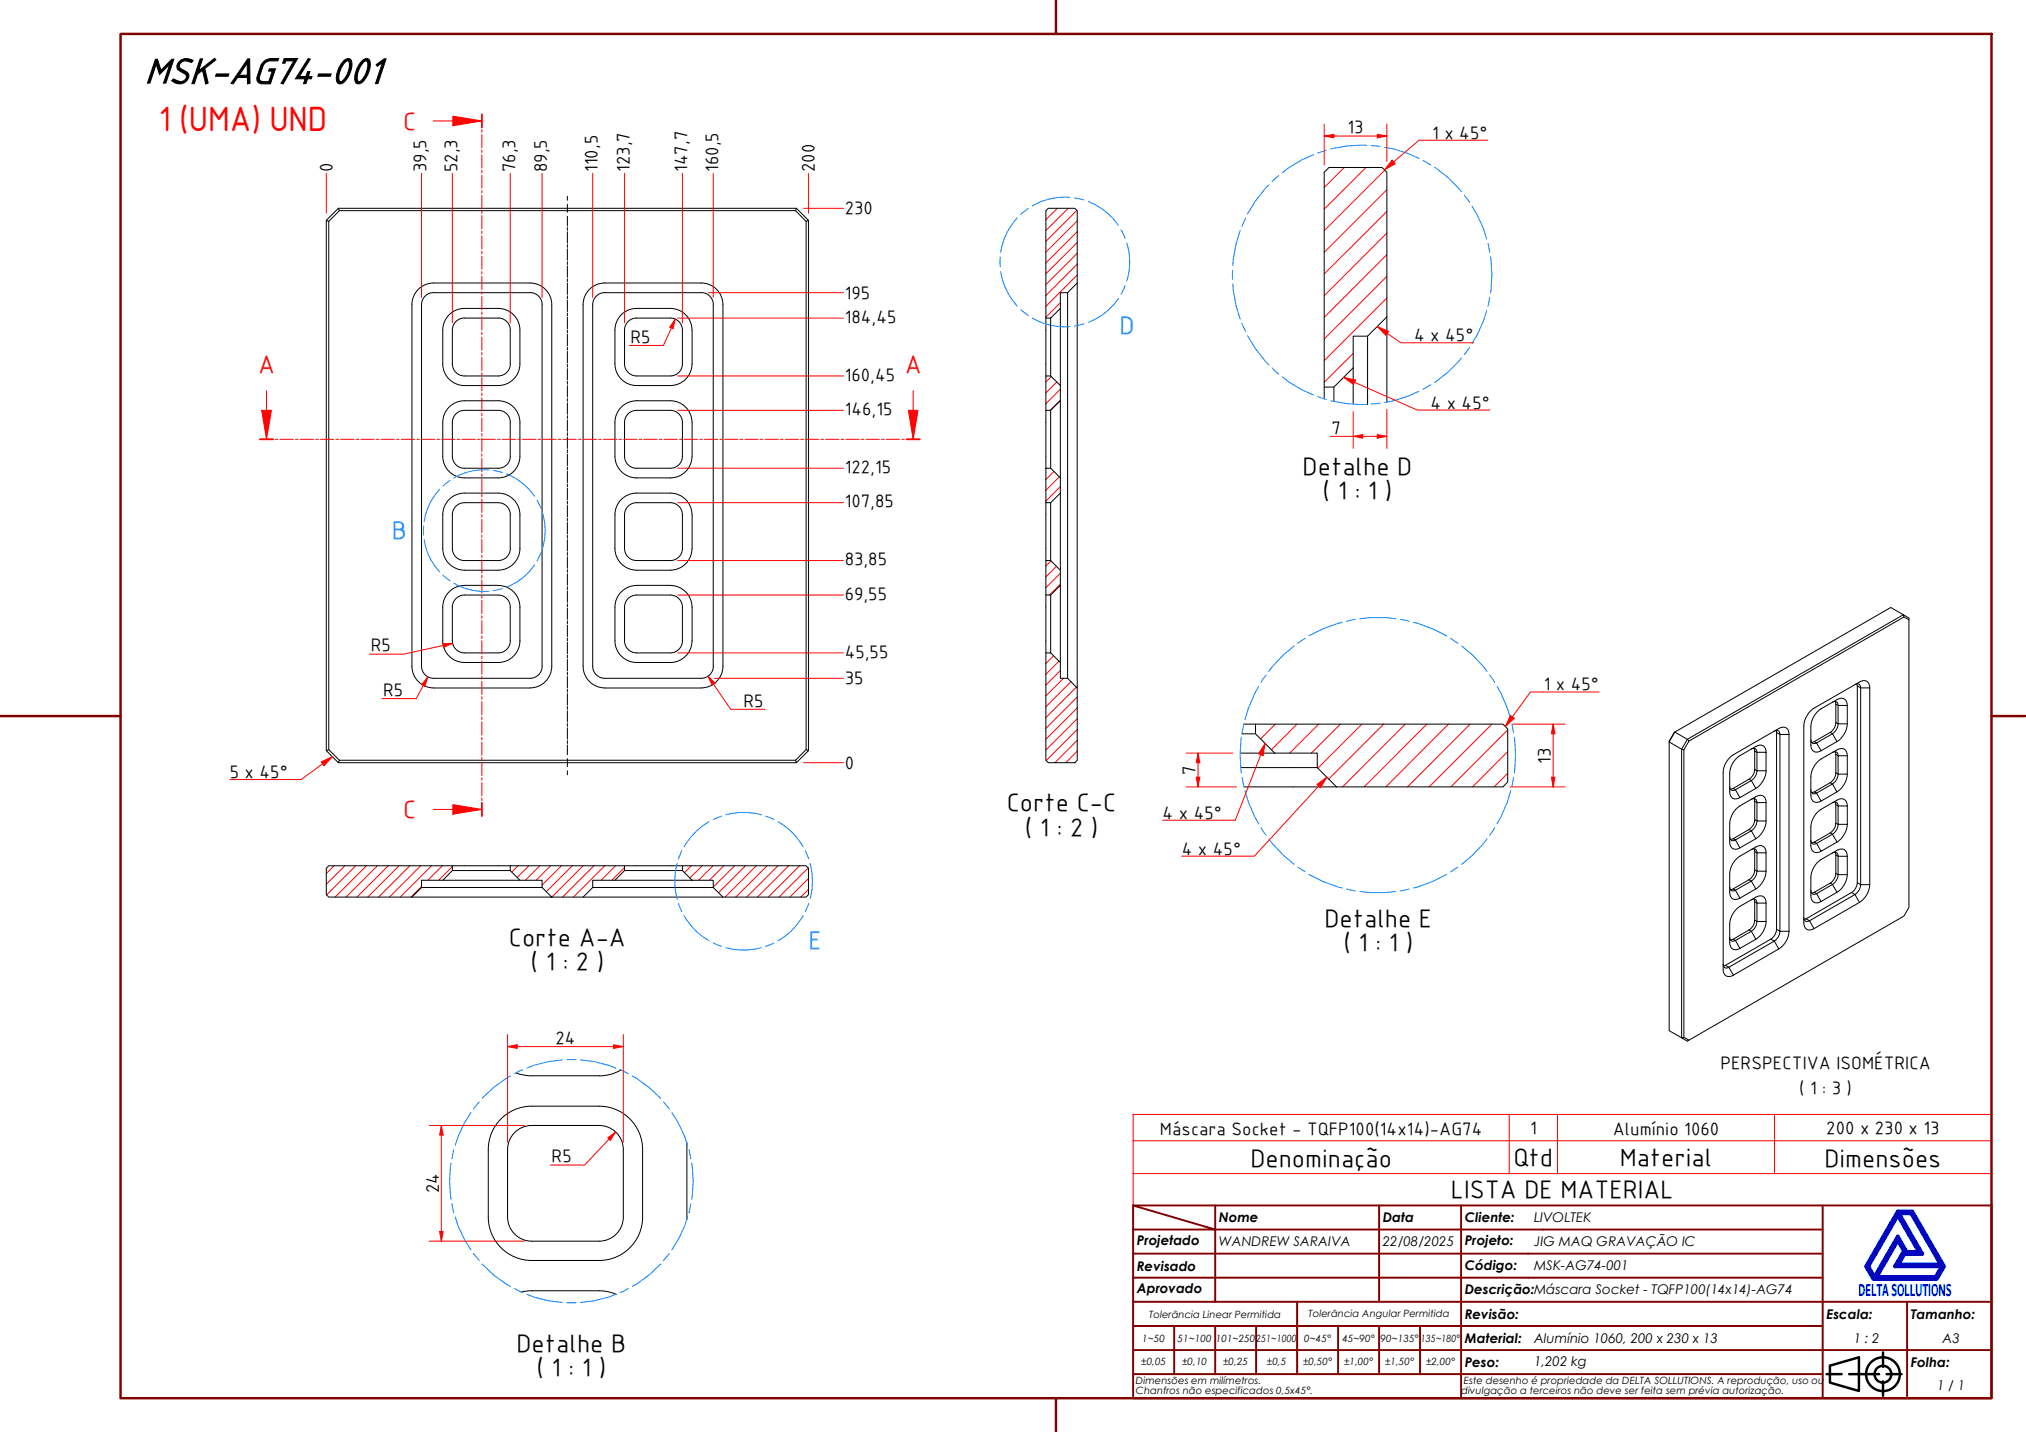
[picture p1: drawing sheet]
<svg xmlns="http://www.w3.org/2000/svg" width="420mm" height="297mm" viewBox="0 0 420 297" stroke-linecap="round" stroke-linejoin="round" font-family="sans-serif">
<!-- layer: Hatch (ABNT) -->
<g fill="none" stroke="#f00" stroke-width=".21">
<path d="M278.8 34.7l-4.2 4.2M283.3 34.7l-8.7 8.7M287.2 35.3l-12.6 12.6M287.6 39.4l-13 13M219.3 43.2l-2.4 2.4M221.5 43.2l-4.6 4.6M223.3 43.6l-6.4 6.5M223.4 57.1l-6.5 6.4M223.4 54.8l-6.5 6.5M223.4 52.5l-6.5 6.5M223.4 50.3l-6.5 6.5M223.4 48.1l-6.5 6.5"/>
<path d="M223.4 45.8l-6.5 6.5M287.6 57.3l-13 13M287.6 52.8l-13 13M287.6 48.3l-13 13M287.6 43.8l-13 13M218 78.1l-1.1 1.2M219.2 79.2l-2.3 2.3M219.9 62.8l-3 3M280.6 73.3l-6 6M287.6 61.8l-13 13M217 97.1l-.1 .1M218.6 97.8l-1.7 1.7"/>
<path d="M219.7 98.9l-2.8 2.8M219.9 83l-2.1 2.1M219.9 80.7l-3 3M218 116.4l-1.1 1M219.1 117.5l-2.2 2.2M219.9 101l-3 3M219.9 118.9l-3 3M218.5 136l-1.6 1.6M219.6 137.1l-2.7 2.8M219.9 121.2l-2.3 2.2M219.9 139.1l-3 3M220.6 140.7l-3.7 3.7"/>
<path d="M222.1 141.4l-5.2 5.2M223.2 142.5l-6.3 6.4M223.4 155.8l-2.4 2.4M223.4 153.6l-4.6 4.6M223.4 151.3l-6.4 6.5M223.4 149.1l-6.5 6.5M223.4 146.8l-6.5 6.5M223.4 144.6l-6.5 6.5M264.5 150.2l-3.1 3.1M269 150.2l-5.3 5.3M273.5 150.2l-6 6M278 150.2l-6.1 6"/>
<path d="M282.4 150.2l-9.1 9.1M286.9 150.2l-11.4 11.4M291.4 150.2l-13 13M295.9 150.2l-13 13M300.4 150.2l-13 13M304.9 150.2l-13 13M309.4 150.2l-13 13M312.7 155.9l-7.3 7.3M312.7 151.4l-11.8 11.8M69.3 179.6l-1.6 1.6M71.5 179.6l-3.8 3.8M73.8 179.6l-6.1 6"/>
<path d="M76 179.6l-6.5 6.5M78.3 179.6l-6.5 6.5M80.5 179.6l-6.5 6.5M82.8 179.6l-6.5 6.5M85 179.6l-6.5 6.5M87.2 179.6l-6.4 6.5M89.5 179.6l-6.5 6.5M91.7 179.6l-3 3M93.8 179.8l-2.8 2.8M107.4 179.6l-1.3 1.3M109.7 179.6l-2.4 2.4M112 179.6l-3.1 3"/>
<path d="M114.2 179.6l-3 3M116.4 179.6l-4 4M118.7 179.6l-5.4 5.4M120.9 179.6l-6.5 6.5M123.2 179.6l-6.5 6.5M125.4 179.6l-6.5 6.5M127.7 179.6l-3 3M129.5 180l-2.6 2.6M143.4 179.6l-1.5 1.4M145.6 179.6l-2.5 2.5M147.9 179.6l-3 3M150.1 179.6l-3 3"/>
<path d="M152.4 179.6l-4.5 4.4M154.6 179.6l-5.6 5.6M156.8 179.6l-6.5 6.5M159.1 179.6l-6.5 6.5M161.3 179.6l-6.5 6.5M163.6 179.6l-6.5 6.5M165.8 179.6l-6.5 6.5M312.7 160.4l-2.8 2.8M87.4 183.9l-2.2 2.2M167.6 180l-6 6.1M167.7 184.5l-1.6 1.6M167.7 182.2l-3.9 3.9"/>
</g>
<!-- layer: Visible (ABNT) -->
<g fill="none" stroke="#000" stroke-width=".21">
<path d="M67.7 45.7l.5 .2v109.6M70.2 43.2l.2 .5-2.2 2.2M89.9 58.7h20a4.5 4.5 0 0 1 4.5 4.5v75M89.9 58.7a4.5 4.5 0 0 0-4.5 4.5v75M165 43.7l2.2 2.2M165.2 43.2l-.2 .5h-94.6M167.2 45.9l.5-.2v110l-.5-.2zM167.7 45.7l-2.5-2.5h-95l-2.5 2.5v110M216.9 43.7l.5-.5h5.5l.5 .5v15l-2 2h-1.5v3.3l-2 2h-1zM223.4 58.7v84M89.9 60.7h20a2.51 2.51 0 0 1 2.5 2.5M89.9 60.7a2.51 2.51 0 0 0-2.5 2.5v75"/>
<path d="M92.9 65.6a4.5 4.5 0 0 1 3.4-1.6h7a4.5 4.5 0 0 1 4.5 4.5v7a4.5 4.5 0 0 1-4.5 4.5h-7a4.5 4.5 0 0 1-4.5-4.5v-7a4.5 4.5 0 0 1 1.1-2.9zM96.3 66a2.51 2.51 0 0 0-2.5 2.5v7a2.51 2.51 0 0 0 2.5 2.5h7a2.48 2.48 0 0 0 2.5-2.5v-7a2.51 2.51 0 0 0-2.5-2.5M96.3 66h7M112.4 63.2v75M132 64h7a4.5 4.5 0 0 1 4.5 4.5v7a4.5 4.5 0 0 1-4.5 4.5h-7M132 66h7M132 64a4.5 4.5 0 0 0-4.5 4.5v7a4.5 4.5 0 0 0 4.5 4.5M132 66a2.51 2.51 0 0 0-2.5 2.5v7a2.51 2.51 0 0 0 2.5 2.5M139 66a2.51 2.51 0 0 1 2.5 2.5v7a2.51 2.51 0 0 1-2.5 2.5h-7M216.9 78h1l2 2v3.1l-2 2h-1zM216.9 66v12M217.9 66v12"/>
<path d="M219.9 64v16M221.4 60.7v80M280.6 76.3v7.6M283.6 69.7v14.2M287.6 65.7v17.7M93.4 84.2a4.5 4.5 0 0 1 2.9-1.1h7a4.5 4.5 0 0 1 4.5 4.5v7a4.5 4.5 0 0 1-4.5 4.5h-7a4.5 4.5 0 0 1-4.5-4.5v-7a4.5 4.5 0 0 1 1.6-3.4zM96.3 97.1a2.51 2.51 0 0 1-2.5-2.5v-7a2.51 2.51 0 0 1 2.5-2.5h7a2.51 2.51 0 0 1 2.5 2.5v7a2.47 2.47 0 0 1-2.5 2.5M96.3 97.1h7M132 83.1h7a4.5 4.5 0 0 1 4.5 4.5v7a4.5 4.5 0 0 1-4.5 4.5h-7M132 85.1h7a2.51 2.51 0 0 1 2.5 2.5v7a2.51 2.51 0 0 1-2.5 2.5M132 97.1h7M132 83.1a4.5 4.5 0 0 0-4.5 4.5v7a4.5 4.5 0 0 0 4.5 4.5"/>
<path d="M132 85.1a2.51 2.51 0 0 0-2.5 2.5v7a2.51 2.51 0 0 0 2.5 2.5M216.9 97.1h1l2 2v3.2l-2 2h-1zM216.9 85.1v12M217.9 85.1v12M219.9 83.1v16M274.6 80.3h2l4-4v-6.6h3l4-4v-30l-1-1h-11l-1 1v47M276.6 80.3v3M91.8 113.8a4.5 4.5 0 0 0 4.5 4.5M91.8 106.8a4.5 4.5 0 0 1 4.5-4.5h7a4.5 4.5 0 0 1 4.5 4.5M91.8 106.8v7M93.8 106.8v7M93.8 106.8a2.51 2.51 0 0 1 2.5-2.5h7a2.51 2.51 0 0 1 2.5 2.5"/>
<path d="M93.8 113.8a2.51 2.51 0 0 0 2.5 2.5h7a2.51 2.51 0 0 0 2.5-2.5M96.3 118.3h7M105.8 106.8v7M107.8 113.8a4.5 4.5 0 0 1-4.5 4.5M107.8 106.8v7M127.5 113.8a4.5 4.5 0 0 0 4.5 4.5M127.5 106.8v7M129.5 113.8a2.51 2.51 0 0 0 2.5 2.5M129.5 106.8v7M132 102.3h7a4.5 4.5 0 0 1 4.5 4.5M132 104.3h7a2.51 2.51 0 0 1 2.5 2.5M132 118.3h7"/>
<path d="M132 102.3a4.5 4.5 0 0 0-4.5 4.5M132 104.3a2.51 2.51 0 0 0-2.5 2.5M141.5 113.8a2.51 2.51 0 0 1-2.5 2.5h-7M141.5 106.8v7M143.5 113.8a4.5 4.5 0 0 1-4.5 4.5M143.5 106.8v7M216.9 116.3h1l2 2v3.1l-2 2h-1zM216.9 104.3v12M217.9 104.3v12M219.9 102.3v16M85.4 138.2a4.5 4.5 0 0 0 4.5 4.5M87.4 138.2a2.51 2.51 0 0 0 2.5 2.5"/>
<path d="M92.9 123a4.6 4.6 0 0 1 3.4-1.6h7a4.5 4.5 0 0 1 4.5 4.5v7a4.5 4.5 0 0 1-4.5 4.5h-7a4.5 4.5 0 0 1-4.5-4.5v-7a4.5 4.5 0 0 1 1.1-2.9zM94.8 124l.9-.5 .6-.1h7a2.51 2.51 0 0 1 2.5 2.5v7a2.51 2.51 0 0 1-2.5 2.5h-7a2.51 2.51 0 0 1-2.5-2.5v-7a2.5 2.5 0 0 1 1-1.9zM112.4 138.2a2.51 2.51 0 0 1-2.5 2.5h-20M114.4 138.2a4.5 4.5 0 0 1-4.5 4.5M120.9 138.2v-75a4.5 4.5 0 0 1 4.5-4.5h20a4.5 4.5 0 0 1 4.5 4.5v75M120.9 138.2a4.5 4.5 0 0 0 4.5 4.5M122.9 138.2v-75a2.51 2.51 0 0 1 2.5-2.5h20a2.47 2.47 0 0 1 2.5 2.5v75M122.9 138.2a2.51 2.51 0 0 0 2.5 2.5h20a2.51 2.51 0 0 0 2.5-2.5M132 123.4h7a2.51 2.51 0 0 1 2.5 2.5v7a2.51 2.51 0 0 1-2.5 2.5h-7M132 121.4h7a4.5 4.5 0 0 1 4.5 4.5v7a4.5 4.5 0 0 1-4.5 4.5h-7M132 123.4a2.51 2.51 0 0 0-2.5 2.5v7a2.51 2.51 0 0 0 2.5 2.5M132 121.4a4.5 4.5 0 0 0-4.5 4.5v7a4.5 4.5 0 0 0 4.5 4.5"/>
<path d="M149.9 138.2a4.5 4.5 0 0 1-4.5 4.5M216.9 135.4h1l2 2v3.3h1.5l2 2v15l-.5 .5h-5.5l-.5-.5zM216.9 123.4v12M217.9 123.4v12M219.9 121.4v16M394.8 128l1.1 .6M70.4 157.7l-2.2-2.2-.5 .2 2.5 2.5M89.9 142.7h20M125.4 142.7h20M165 157.7h-94.6l-.2 .5h95M167.2 155.5l-2.2 2.2 .2 .5 2.5-2.5M257.2 156.2h7.2"/>
<path d="M257.3 159.2h15.9M257.5 152.2h2.9M257.9 150.2h2.5M264.4 156.2h8.8v3l4 4M264.4 156.2l-4-4v-2h51.3l1 1v11l-1 1h-53.7M349.2 155.5l1.1-1.8-.4-.3-2.6-1.5-1.1 2 2.5 1.5 .5 .1v59.7M350.3 153.7l44.5-25.7-.1-.5-2.6-1.5-44.8 25.9-1.1 1.8v60.1l2.5 1.5v-59.9l1.2-2 44.8-25.9 1.2 .7v60l-1.1 1.8-44.9 26-1.2-.7 .5-.1 1.1 .6M363.2 155.4a.71 .71 0 0 1 .8-.1 .71 .71 0 0 1 .4 .7l-.5-.2M363.7 155.2l.2 .6M363.9 159.6l-.3 1.2-.9 .8M363.9 159.6l.5 .3-.4 1.1-.8 .9-.5-.3M363.9 155.8v3.8"/>
<path d="M364.4 156h1.8v3.9h-1.8zM366.2 156a1.29 1.29 0 0 0-.6-1.3 1.29 1.29 0 0 0-1.5 .1l-3.3 1.9a4.6 4.6 0 0 0-2.1 3.7v3.8a1.29 1.29 0 0 0 .6 1.4 1.29 1.29 0 0 0 1.5-.2M366.2 159.9a4.7 4.7 0 0 1-2.1 3.6M368 151.7a.71 .71 0 0 1 .8-.1 .71 .71 0 0 1 .3 .7l-.7-.4M368.4 151.5v.4M368.4 151.9v40.9M371 152.3a1.29 1.29 0 0 0-.6-1.3 1.29 1.29 0 0 0-1.5 .1l-9.4 5.5a4.7 4.7 0 0 0-2.1 3.6v40.9a1.29 1.29 0 0 0 .6 1.3 1.29 1.29 0 0 0 1.5-.1M371 152.3h-1.9v40.9M371 152.3v40.9M375.5 153.4a.72 .72 0 0 0 .4 .8 .72 .72 0 0 0 .8-.1M376.3 153.8l-.6 .2M376.3 153.8l.4 .3"/>
<path d="M376.7 154.1l1 1.6M379.6 151.9l-3.3 1.9M380 156.1a.71 .71 0 0 1 .9-.1 .71 .71 0 0 1 .3 .8l-.5-.3M380 145.7a.71 .71 0 0 1 .9-.1 .71 .71 0 0 1 .3 .7l-.5-.2M380.6 145.5l.1 .6M380.6 155.9l.1 .6M380.7 149.9l-.3 1.1-.8 .9M380.7 149.9l.5 .2-.3 1.2-.9 .9-.4-.3M380.7 146.1v3.8M380.7 156.5v3.8M381 153.8l-1-1.6-3.3 1.9M381 153.8l-3.3 1.9"/>
<path d="M383.1 150.1a4.8 4.8 0 0 1-2.1 3.7M383.1 146.3a1.3 1.3 0 0 0-.6-1.3 1.3 1.3 0 0 0-1.5 .1l-3.3 1.9a4.7 4.7 0 0 0-2.2 3.7v3.8a1.29 1.29 0 0 0 .7 1.4 1.29 1.29 0 0 0 1.5-.2M383.1 156.8a1.3 1.3 0 0 0-.6-1.4 1.3 1.3 0 0 0-1.5 .1l-3.3 1.9a4.8 4.8 0 0 0-2.2 3.7v3.8a1.29 1.29 0 0 0 .7 1.4 1.29 1.29 0 0 0 1.5-.1M383.1 156.8h-1.9v3.8h1.9M383.1 146.3h-1.9v3.8h1.9M383.1 146.3v3.8M383.1 156.8v3.8M384.7 142a.72 .72 0 0 1 .8-.1 .72 .72 0 0 1 .4 .8M385.1 141.8l.1 .5M385.2 142.3l.7 .4M385.2 142.3v40.8M385.9 142.7v40.8h1.9"/>
<path d="M385.9 142.7h1.9M387.8 142.7a1.29 1.29 0 0 0-.7-1.4 1.29 1.29 0 0 0-1.5 .2l-9.4 5.4a4.8 4.8 0 0 0-2.1 3.7v40.8a1.29 1.29 0 0 0 .6 1.4 1.29 1.29 0 0 0 1.5-.2M387.8 142.7v40.8M68.2 179.6h25.6v1l-2 2h-4.4v1.5l-2 2h-17.2l-.5-.5v-5.5zM93.8 179.6h12M129.5 179.6h12M141.5 179.6h25.7l.5 .5v5.5l-.5 .5h-17.3l-2-2v-1.5h-4.4l-2-2zM358.7 163.1a.72 .72 0 0 0 .4 .8 .72 .72 0 0 0 .8-.1M358.7 173.6a.72 .72 0 0 0 .4 .7 .72 .72 0 0 0 .8-.1M359.4 163.5l-.5 .2M359.4 174l-.5 .1M359.4 163.5l.5 .3"/>
<path d="M359.4 174l.5 .2M359.9 163.8l3.3-1.9 .9 1.6-3.3 1.9M359.9 163.8l.9 1.6M359.9 174.2l.9 1.7M362.7 161.6l-3.3 1.9M362.7 172.1l-3.3 1.9M363.2 165.8a.71 .71 0 0 1 .8-.1 .71 .71 0 0 1 .4 .8l-.5-.3M363.2 176.2a.71 .71 0 0 1 .8-.1 .71 .71 0 0 1 .4 .8l-.5-.3M363.7 176.1l.2 .5M363.7 165.6l.2 .6M363.9 170l-.3 1.2-.9 .9M363.9 170l.5 .3-.4 1.2-.8 .8-.5-.2"/>
<path d="M363.9 166.2v3.8M363.9 176.6v3.9M364.1 174l-.9-1.7-3.3 1.9M364.1 174l-3.3 1.9M366.2 170.3a4.7 4.7 0 0 1-2.1 3.7M366.2 166.5a1.29 1.29 0 0 0-.6-1.4 1.29 1.29 0 0 0-1.5 .2l-3.3 1.9a4.7 4.7 0 0 0-2.1 3.6v3.9a1.29 1.29 0 0 0 .6 1.3 1.29 1.29 0 0 0 1.5-.1M366.2 176.9a1.29 1.29 0 0 0-.6-1.4 1.29 1.29 0 0 0-1.5 .2l-3.3 1.9a4.6 4.6 0 0 0-2.1 3.7v3.8a1.29 1.29 0 0 0 .6 1.3 1.29 1.29 0 0 0 1.5-.1M366.2 166.5h-1.8v3.8h1.8M366.2 176.9h-1.8v3.8h1.8M366.2 166.5v3.8M366.2 176.9v3.8M375.5 174.3a.72 .72 0 0 0 .4 .7 .72 .72 0 0 0 .8-.1"/>
<path d="M375.5 163.8a.72 .72 0 0 0 .4 .8 .72 .72 0 0 0 .8-.1M376.3 164.3l-.6 .1M376.3 174.7l-.6 .1M376.3 174.7l.4 .2M376.3 164.3l.4 .2M376.7 174.9l1 1.7M376.7 164.5l1 1.7M379.6 162.4l-3.3 1.9M379.6 172.8l-3.3 1.9M380 176.9a.71 .71 0 0 1 .9 0 .71 .71 0 0 1 .3 .7M380 166.5a.71 .71 0 0 1 .9-.1 .71 .71 0 0 1 .3 .8l-.5-.3M380.6 176.8l.1 .5"/>
<path d="M380.6 166.4l.1 .5M380.7 160.3l-.3 1.2-.8 .9M380.7 170.7l-.3 1.2-.8 .9M380.7 170.7l.5 .3-.3 1.2-.9 .8-.4-.2M380.7 160.3l.5 .3-.3 1.1-.9 .9-.4-.2M380.7 177.3l.5 .3M380.7 166.9v3.8M380.7 177.3v3.9M381 174.7l-1-1.7-3.3 1.9M381 164.3l-1-1.7-3.3 1.9M381 174.7l-3.3 1.9M381 164.3l-3.3 1.9"/>
<path d="M381.2 177.6h1.9M381.2 177.6v3.8M383.1 177.6a1.3 1.3 0 0 0-.6-1.4 1.3 1.3 0 0 0-1.5 .2l-3.3 1.9a4.8 4.8 0 0 0-2.2 3.7v3.8a1.29 1.29 0 0 0 .7 1.3 1.29 1.29 0 0 0 1.5-.1M383.1 171a4.8 4.8 0 0 1-2.1 3.7M383.1 167.2a1.3 1.3 0 0 0-.6-1.4 1.3 1.3 0 0 0-1.5 .2l-3.3 1.9a4.7 4.7 0 0 0-2.2 3.6v3.9a1.29 1.29 0 0 0 .7 1.3 1.29 1.29 0 0 0 1.5-.1M383.1 160.6a4.8 4.8 0 0 1-2.1 3.7M383.1 167.2h-1.9v3.8h1.9M383.1 167.2v3.8M383.1 177.6v3.8M85.4 186.1h29l-2-2v-1.5h-4.6l-2-2v-1h23.7v1l-2 2h-4.6v1.5l-2 2h-6.5M87.4 184.1h25M91.8 182.6h16"/>
<path d="M93.8 180.6h12M120.9 186.1h29M122.9 184.1h25M127.5 182.6h16M129.5 180.6h12M357.4 200a.71 .71 0 0 0 .3 .7 .71 .71 0 0 0 .8-.1l-.7-.4M358.7 184a.72 .72 0 0 0 .4 .8 .72 .72 0 0 0 .8-.1M358.7 194.4a.72 .72 0 0 0 .4 .8 .72 .72 0 0 0 .8-.1M359.4 194.8l-.5 .2M359.4 184.4l-.5 .2M359.4 184.4l.5 .3M359.4 194.8l.5 .3"/>
<path d="M359.9 184.7l.9 1.6M359.9 195.1l.9 1.6M362.7 192.9l-3.3 1.9M362.7 182.5l-3.3 1.9M363.2 186.7a.71 .71 0 0 1 .8-.1 .71 .71 0 0 1 .4 .7l-.5-.2M363.7 186.5l.2 .6M363.9 190.9l-.3 1.1-.9 .9M363.9 180.5l-.3 1.1-.9 .9M363.9 180.5l.5 .2-.4 1.2-.8 .9-.5-.3M363.9 190.9l.5 .2-.4 1.2-.8 .9-.5-.3M363.9 187.1v3.8M364.1 184.4l-.9-1.6-3.3 1.9"/>
<path d="M364.1 194.8l-.9-1.6-3.3 1.9M364.1 194.8l-3.3 1.9M364.1 184.4l-3.3 1.9M366.2 191.1a4.7 4.7 0 0 1-2.1 3.7M366.2 187.3a1.29 1.29 0 0 0-.6-1.3 1.29 1.29 0 0 0-1.5 .1l-3.3 1.9a4.7 4.7 0 0 0-2.1 3.7v3.8a1.29 1.29 0 0 0 .6 1.4 1.29 1.29 0 0 0 1.5-.2M366.2 180.7a4.7 4.7 0 0 1-2.1 3.7M366.2 187.3h-1.8v3.8h1.8M366.2 187.3v3.8M367.2 194.8l.8 .4M367.2 194.8l-9.4 5.4M368 195.2l-9.5 5.4 1 1.7M368 195.2l.9 1.6"/>
<path d="M368.4 192.8l-.3 1.1-.9 .9M368.4 192.8l.7 .4M368.9 196.8l-9.4 5.5M369.1 193.2l-.3 1.1-.8 .9M369.1 193.2h1.9M371 193.2a4.7 4.7 0 0 1-2.1 3.6M374.1 190.3a.72 .72 0 0 0 .3 .8 .72 .72 0 0 0 .9-.1l-.8-.4M374.5 190.6l-.4 .1M375.5 184.7a.72 .72 0 0 0 .4 .7 .72 .72 0 0 0 .8 0M376.3 185.1l-.6 .2M376.3 185.1l.4 .3M376.7 185.4l3.3-1.9 1 1.6-3.3 1.9"/>
<path d="M376.7 185.4l1 1.6M379.6 183.2l-3.3 1.9M380.7 181.2l-.3 1.1-.8 .9M380.7 181.2l.5 .2M381.2 181.4l-.2 .8-.4 .8-.6 .5-.4-.3M381.2 181.4h1.9M383.1 181.4a4.7 4.7 0 0 1-2.1 3.7M384 185.1l.7 .5M384 185.1l-9.5 5.5M384.7 185.6l-9.4 5.4 .9 1.6M384.7 185.6l.9 1.6M385.2 183.1l.7 .4-.1 .4-.3 .8-.8 .9"/>
<path d="M385.2 183.1l-.4 1.2-.8 .8M385.6 187.2l-9.4 5.4M387.8 183.5a4.7 4.7 0 0 1-2.2 3.7M357.8 200.2l-.4 .2M103.9 232.1a9 9 0 0 1 6.4-2.6h14a9 9 0 0 1 9 8.9v14.1a9 9 0 0 1-9 9h-14a9 9 0 0 1-9-9.1v-13.9a9 9 0 0 1 2.6-6.4zM106.4 235.2a5 5 0 0 1 3.9-1.7h14a5 5 0 0 1 5 5v14a5 5 0 0 1-5 5h-14a5 5 0 0 1-5-5.1v-13.9a5 5 0 0 1 1.1-3.3zM128.8 222l-1.9 .8-2.6 .4-14.6-.1-1.6-.2-1.1-.4M142.5 237v16M108.1 268l2.2-.3h14l1.8 .2 1.7 .6"/>
</g>
<!-- layer: Linha Corte (ABNT) -->
<g fill="none" stroke="#f00" stroke-width=".21">
<path d="M93.9 25.1h6M99.9 23.7v2.8M99.9 26.9v.6M99.9 27.9v2.8M99.9 31.1v.6M99.9 32.1v2.8M99.9 35.3v.6M99.9 36.3v2.8M99.9 39.5v.6M99.9 40.5v2.8M99.9 43.7v.6M99.9 44.7v2.8"/>
<path d="M99.9 47.9v.6M99.9 48.9v2.8M99.9 52.1v.6M99.9 53.1v2.8M99.9 56.3v.6M99.9 57.3v2.8M99.9 60.5v.6M99.9 61.5v2.8M99.9 64.7v.6M99.9 65.7v2.8M99.9 68.9v.6M99.9 69.9v2.8"/>
<path d="M99.9 73.1v.6M99.9 74.1v2.8M99.9 77.3v.6M99.9 78.3v2.8M99.9 81.5v.6M99.9 82.5v2.8M99.9 85.7v.6M99.9 86.7v2.8M99.9 89.9v.6M99.9 90.9v2.8M99.9 94.1v.6M99.9 95.1v2.8"/>
<path d="M99.9 98.3v.6M99.9 99.3v2.8M99.9 102.5v.6M99.9 103.5v2.8M99.9 106.7v.6M99.9 107.7v2.8M99.9 110.9v.6M99.9 111.9v2.8M99.9 115.1v.6M99.9 116.1v2.8M99.9 119.3v.6M99.9 120.3v2.8"/>
<path d="M99.9 123.5v.6M99.9 124.5v2.8M99.9 127.7v.6M99.9 128.7v2.8M99.9 131.9v.6M99.9 132.9v2.8M99.9 136.1v.6M99.9 137.1v2.8M99.9 140.3v.6M99.9 141.3v2.8M99.9 144.5v.6M99.9 145.5v2.8"/>
<path d="M99.9 148.7v.6M99.9 149.7v2.8M99.9 152.9v.6M99.9 153.9v2.8M99.9 157.1v.6M99.9 158.1v2.8M99.9 161.3v.6M99.9 162.3v2.8M99.9 165.5v.6M99.9 166.5v2.8"/>
</g>
<path d="M99.9 23.7v2.8M99.9 166.5v2.8" fill="none" stroke="#f00" stroke-width=".36"/>
<path d="M93.9 24.1l6 1-6 1z" fill="#f00"/>
<path d="M89.8 25.1h4.1M93.9 24.1l6 1-6 1zM93.9 167.9h6" fill="none" stroke="#f00" stroke-width=".21"/>
<path d="M93.9 166.9l6 1-6 1z" fill="#f00"/>
<g fill="none" stroke="#f00" stroke-width=".21">
<path d="M53.9 91.1h2.7M55.3 85.1v6M57.1 91.1h.5M58.1 91.1h2.7M61.3 91.1h.5M62.3 91.1h2.7M65.5 91.1h.5M66.5 91.1h2.7M69.7 91.1h.5M70.7 91.1h2.7M73.9 91.1h.5M74.8 91.1h2.8"/>
<path d="M78.1 91.1h.5M79 91.1h2.8M82.3 91.1h.5M83.2 91.1h2.8M86.4 91.1h.6M87.4 91.1h2.8M90.6 91.1h.6M91.6 91.1h2.8M94.8 91.1h.6M95.8 91.1h2.8M99 91.1h.5M100 91.1h2.7"/>
<path d="M103.2 91.1h.5M104.2 91.1h2.7M107.4 91.1h.5M108.4 91.1h2.7M111.6 91.1h.5M112.6 91.1h2.7M115.8 91.1h.5M116.8 91.1h2.7M120 91.1h.5M120.9 91.1h2.8M124.2 91.1h.5M125.1 91.1h2.8"/>
<path d="M128.4 91.1h.5M129.3 91.1h2.8M132.5 91.1h.6M133.5 91.1h2.8M136.7 91.1h.6M137.7 91.1h2.8M140.9 91.1h.6M141.9 91.1h2.8M145.1 91.1h.5M146.1 91.1h2.7M149.3 91.1h.5M150.3 91.1h2.7"/>
<path d="M153.5 91.1h.5M154.5 91.1h2.7M157.7 91.1h.5M158.7 91.1h2.7M161.9 91.1h.5M162.9 91.1h2.7M166.1 91.1h.5M167 91.1h2.8M170.2 91.1h.6M171.2 91.1h2.8M174.4 91.1h.6M175.4 91.1h2.8"/>
<path d="M178.6 91.1h.6M179.6 91.1h2.8M182.8 91.1h.6M183.8 91.1h2.8M187 91.1h.6M188 91.1h2.8M89.8 167.9h4.1M93.9 166.9l6 1-6 1z"/>
</g>
<path d="M235 236.6h178v-5.4h-178v12.2M313 231.2v12.2M323 231.2v12.2M368 231.2v12.2M413 236.6v6.8h-178M235 243.4v6.6h178v-6.6" fill="none" stroke="#f00" stroke-width=".21"/>
<!-- layer: Detail Boundary (ABNT) -->
<g fill="none" stroke="#0080ff" stroke-width=".21">
<path d="M207.4 53.3v2M207.5 56.4a13.3 13.3 0 0 0 3.5 7.1M211 45.2a13.1 13.1 0 0 0-3.5 7.1M213.3 43.2l-1.6 1.3M221.8 40.9a13.3 13.3 0 0 0-7.7 1.8M222.8 41l2 .5M225.7 41.8a13.5 13.5 0 0 1 6.2 5M232.5 47.6l.8 1.8M233.3 59.3l-.8 1.8M233.7 50.4a12.7 12.7 0 0 1 0 7.9M211.7 64.2l1.6 1.3M214.1 66a13.3 13.3 0 0 0 7.7 1.7"/>
<path d="M224.8 67.2l-2 .4M231.9 61.9a13.5 13.5 0 0 1-6.2 5"/>
</g>
<!-- layer: Linha Corte (ABNT) -->
<path d="M53.9 91.1h2.7M188 91.1h2.8" fill="none" stroke="#f00" stroke-width=".36"/>
<path d="M54.3 85.1h2l-1 6z" fill="#f00"/>
<path d="M54.3 85.1h2l-1 6zM55.3 81v4.1M189.4 85.1v6" fill="none" stroke="#f00" stroke-width=".21"/>
<path d="M188.4 85.1h2l-1 6z" fill="#f00"/>
<path d="M188.4 85.1h2l-1 6zM189.4 81v4.1" fill="none" stroke="#f00" stroke-width=".21"/>
<!-- layer: Detail Boundary (ABNT) -->
<g fill="none" stroke="#0080ff" stroke-width=".21">
<path d="M263.1 38.3l-2.8 3.4-1.6 2.7M265.2 36.4l-1.4 1.3M272.4 32.1l-2.4 1.1-2.8 1.6-1.3 1M275.1 31.2l-1.8 .5M283.4 30.1a26 26 0 0 0-7.4 .8M284.4 30.2l1.8 .2M287.1 30.6l1.8 .3 3.1 .9 2.3 1.1M295.1 33.3l1.6 .9M297.5 34.7a23.9 23.9 0 0 1 5.6 5M255.6 56.1v1.8M255.7 58.9l.1 1.3 .5 3.2 .9 2.8M257.2 47.8l-.9 2.8-.5 3.2-.1 1.3"/>
<path d="M258.3 45.2l-.7 1.7M303.7 40.5l1.1 1.5M305.3 42.8l1 1.7 1.4 3 .6 2.1M308.6 50.5l.3 1.9M309.1 53.3a25.6 25.6 0 0 1 0 7.5M257.6 67.1l.7 1.7M258.7 69.6l1.6 2.7 2.8 3.4M263.8 76.3l1.4 1.3M265.9 78.2l1.3 1 2.8 1.6 2.4 1.1M296.7 79.8l-1.6 1M303.1 74.3a23.9 23.9 0 0 1-5.6 5M304.8 72.1l-1.1 1.5"/>
<path d="M308.3 64.4l-.6 2.2-1.4 2.9-1 1.8M308.9 61.7l-.3 1.8M93.3 99.6l-1.4 1.2M101.4 97.5a12.1 12.1 0 0 0-7.3 1.7M102.3 97.6l1.9 .4M105.1 98.3a12.3 12.3 0 0 1 5.7 4.7M273.3 82.3l1.8 .6M276 83.1a26 26 0 0 0 7.4 .8M286.2 83.6l-1.8 .2M294.3 81.2l-2.3 1-3.1 .9-1.8 .4M87.9 109.1v1.9M88 111.9a12.1 12.1 0 0 0 3.2 6.7"/>
<path d="M91.2 101.5a12.2 12.2 0 0 0-3.2 6.7M91.9 119.3l1.4 1.2M110.8 117.2a12.3 12.3 0 0 1-5.7 4.6M111.4 103.7l.8 1.7M112.2 114.7l-.8 1.7M112.5 106.3a11.9 11.9 0 0 1 0 7.5M94.1 121a12.5 12.5 0 0 0 7.3 1.6M104.2 122.1l-1.9 .4M140.4 179.1a14.3 14.3 0 0 0 0 7.4M141.4 176.5l-.7 1.7M147.1 170.4a14 14 0 0 0-5.2 5.3M149.6 169.3l-1.7 .7"/>
<path d="M150.5 169a13.6 13.6 0 0 1 7.4 0M158.8 169.3l1.7 .7M161.4 170.4a14 14 0 0 1 5.2 5.3M167 176.5l.7 1.7M168 179.1a13.7 13.7 0 0 1 0 7.4M140.7 187.4l.7 1.7M141.9 189.9a14.3 14.3 0 0 0 5.2 5.3M147.9 195.6l1.7 .7M150.5 196.6a14.2 14.2 0 0 0 7.4 0M160.5 195.6l-1.7 .7M166.6 189.9a14.3 14.3 0 0 1-5.2 5.3M167.7 187.4l-.7 1.7"/>
</g>
<!-- layer: Borda A3/A4 (ABNT) -->
<path d="M25 7h388v283h-388zM219 0v7M0 148.5h25M413 148.5h7M219 290v7" fill="none" stroke="#800000" stroke-width=".51"/>
<path d="M393.6 257.3l1.2 2.2-1.8 3.2h9.7l-1.3 2.2h-12.2zM393.6 252.1l4.4 7.6h-2.6l-1.8-3.2-4.9 8.4-1.2-2.2zM393.6 251.3h3l6.6 11.4-1.5 2.6h-13.2l-1.5-2.6zM393.8 251.7h2.5l6.2 10.6h-8.8l1.2-2.2h3.8zM395 259.7h.2l-.1 .2z" fill="none" stroke="#00f" stroke-width=".8"/>
<!-- layer: 0 -->
<path d="M388.5 265.3h13.2" fill="none" stroke="#000" stroke-width=".21"/>
<g fill="none" stroke="#800000" stroke-width=".4">
<path d="M235 250l17 5h-17M235 250h178v40h-178zM252 255h34v5h17M252 255v15M252 250v5M286 250v5h17v5M303 250v5h75M378 250v20h-143M235 260h51v10M235 275h17M243.5 275v10M260.5 275h-8.5v10"/>
<path d="M269 270v15h-8.5M277.5 275v10h-8.5M286 275v10h8.5M294.5 275v10M303 275h-42.5v10M303 260v5h-68M303 275v10h75M303 260h75M303 275h75M378 265h-75v10M395.5 270v10h17.5M413 270h-35v10h17.5v10"/>
<path d="M235 285h25.5M235 280h143v10M277.5 285h8.5M294.5 285h8.5v5"/>
</g>
<g fill="none" stroke="#000" stroke-width=".51">
<path d="M378.8 285h3.1M379.5 283.3l6-1.8v7l-6-1.7zM383.5 285h6.2M390.5 280.5v3M390.5 286.5v3M391.2 285h3.2"/>
<circle cx="390.5" cy="285" r="3.5"/>
<circle cx="390.5" cy="285" r="1.75"/>
</g>
<path d="M67.7 35.9v8.3M87.4 35.9v25.8M112.4 35.9v25.8M122.9 35.9v25.8M147.9 35.9v25.8M167.7 35.9v8.3M166.7 43.2h8.2M146.9 60.7h28M148.2 140.7h26.7M166.7 158.2h8.2" fill="none" stroke="#f00" stroke-width=".21"/>
<!-- layer: Linha de centro (ISO) -->
<g fill="none" stroke="#000" stroke-width=".21">
<path d="M117.7 40.7v.8M117.7 42.4v1.6M117.7 44.9v2M117.7 47.2v.6M117.7 48.1v2.3M117.7 50.7v.6M117.7 51.6v2.4M117.7 54.3v.6M117.7 55.2v2.3M117.7 57.8v.6M117.7 58.7v2.4M117.7 61.4v.6"/>
<path d="M117.7 62.3v2.3M117.7 64.9v.6M117.7 65.8v2.4M117.7 68.5v.6M117.7 69.3v2.4M117.7 72v.6M117.7 72.9v2.4M117.7 75.6v.6M117.7 76.5v2.3M117.7 79.1v.6M117.7 80v2.4M117.7 82.7v.6"/>
<path d="M117.7 83.6v2.3M117.7 86.2v.6M117.7 87.1v2.4M117.7 89.8v.5M117.7 90.6v2.4M117.7 93.3v.6M117.7 94.2v2.4M117.7 96.9v.6M117.7 97.8v2.3M117.7 100.4v.6M117.7 101.3v2.4M117.7 104v.5"/>
<path d="M117.7 104.8v2.4M117.7 107.5v.6M117.7 108.4v2.4M117.7 111v.6M117.7 111.9v2.4M117.7 114.6v.6M117.7 115.5v2.4M117.7 118.2v.5M117.7 119v2.4M117.7 121.7v.6M117.7 122.6v2.4M117.7 125.3v.5"/>
<path d="M117.7 126.1v2.4M117.7 128.8v.6M117.7 129.7v2.3M117.7 132.3v.6M117.7 133.2v2.4M117.7 135.9v.6M117.7 136.8v2.3M117.7 139.4v.6M117.7 140.3v2.4M117.7 143v.6M117.7 143.9v2.3M117.7 146.5v.6"/>
<path d="M117.7 147.4v2.4M117.7 150.1v.6M117.7 151v2.3M117.7 153.6v.6M117.7 154.5v2M117.7 157.4v1.6M117.7 159.9v.8"/>
</g>
<path d="M285.6 67.7l2.1 1.5" fill="none" stroke="#f00" stroke-width=".21"/>
<path d="M285.6 67.7l2.4 1-.6 .9z" fill="#f00"/>
<path d="M285.6 67.7l2.4 1-.6 .9zM287.7 69.2l2.8 1.9h15.1" fill="none" stroke="#f00" stroke-width=".21"/>
<path d="M285.6 90.5h2" fill="none" stroke="#f00" stroke-width=".21"/>
<path d="M285.6 90.1l2 .4-2 .4z" fill="#f00"/>
<path d="M280.6 90.5h2M285.6 90.1l2 .4-2 .4z" fill="none" stroke="#f00" stroke-width=".21"/>
<path d="M280.6 90.5l2-.4v.8z" fill="#f00"/>
<path d="M274.6 28.2h2M275.9 90.5h4.7M280.6 90.5l2-.4v.8zM280.6 85.4v7.6M282.6 90.5h3M287.6 84.9v8.1" fill="none" stroke="#f00" stroke-width=".21"/>
<path d="M274.6 28.2l2-.3v.7z" fill="#f00"/>
<path d="M274.6 28.2l2-.3v.7zM285.6 28.2h2" fill="none" stroke="#f00" stroke-width=".21"/>
<path d="M285.6 27.9l2 .3-2 .4z" fill="#f00"/>
<path d="M274.6 25.7v8.5M276.6 28.2h9M285.6 27.9l2 .3-2 .4zM287.6 25.7v7.8M322.1 150.2v2" fill="none" stroke="#f00" stroke-width=".21"/>
<!-- layer: Detail Boundary (ABNT) -->
<g fill="none" stroke="#0080ff" stroke-width=".21">
<path d="M268.4 134l-2.3 1.9-2.2 2.4-.8 1M270.7 132.4l-1.6 1M278.4 129.1l-4 1.3-2.9 1.5M281.1 128.5l-1.8 .4M282 128.4l2.1-.3h3.3l2.1 .3M290.4 128.5l1.8 .4M293.1 129.1l4 1.3 2.9 1.5M300.8 132.4l1.6 1M303.1 134l2.3 1.9 2.2 2.4 .8 1M257.5 152.9a25.4 25.4 0 0 0 0 7.5M257.9 150.1l-.3 1.9M261 142.4l-.8 1.4-1.3 3.1-.7 2.4"/>
<path d="M262.6 140l-1.1 1.6M308.9 140l1.1 1.6M310.5 142.4l.8 1.4 1.3 3.1 .7 2.4M313.6 150.1l.3 1.9M314 152.9a27.4 27.4 0 0 1 0 7.5M257.6 161.3l.3 1.8M258.2 164l.7 2.4 1.3 3 .8 1.5M261.5 171.7l1.1 1.6M263.1 174l.8 1 2.2 2.4 2.3 1.9M269.1 179.8l1.6 1.1M302.4 179.8l-1.6 1.1M308.4 174l-.8 1-2.2 2.4-2.3 1.9"/>
<path d="M310 171.7l-1.1 1.6M313.3 164l-.7 2.4-1.3 3-.8 1.5M313.9 161.3l-.3 1.8M271.5 181.4l2.9 1.5 4 1.3M279.3 184.4l1.8 .4M282 184.9l2.1 .3h3.3l2.1-.3M292.2 184.4l-1.8 .4M300 181.4l-2.9 1.5-4 1.3"/>
</g>
<path d="M322.1 150.2l.4 2h-.8z" fill="#f00"/>
<path d="M322.1 150.2l.4 2h-.8zM322.1 161.2v2" fill="none" stroke="#f00" stroke-width=".21"/>
<path d="M321.7 161.2h.8l-.4 2z" fill="#f00"/>
<path d="M313.8 150.2h10.8M322.1 152.2v9M313.2 163.2h11.4M321.7 161.2h.8l-.4 2z" fill="none" stroke="#f00" stroke-width=".21"/>
<path d="M275.2 161.2l-1.7 1.9" fill="none" stroke="#f00" stroke-width=".21"/>
<path d="M273.1 162.7l2.1-1.5-1.3 2.2z" fill="#f00"/>
<path d="M273.1 162.7l2.1-1.5-1.3 2.2zM273.5 163.1l-13.4 14.5h-15" fill="none" stroke="#f00" stroke-width=".21"/>
<path d="M248.5 156.2v2" fill="none" stroke="#f00" stroke-width=".21"/>
<path d="M248.5 156.2l.3 2h-.7z" fill="#f00"/>
<path d="M248.5 156.2l.3 2h-.7zM248.5 161.2v2" fill="none" stroke="#f00" stroke-width=".21"/>
<path d="M248.1 161.2h.7l-.3 2z" fill="#f00"/>
<path d="M246 156.2h9.7M248.5 158.2v3M246 163.2h10.5M248.1 161.2h.7l-.3 2z" fill="none" stroke="#f00" stroke-width=".21"/>
<path d="M313.6 148.7l-1.4 2" fill="none" stroke="#f00" stroke-width=".21"/>
<path d="M313.2 148.4l.8 .6-1.8 1.7z" fill="#f00"/>
<path d="M289 33.6l-1.9 1.6M313.2 148.4l.8 .6-1.8 1.7zM331.6 143.5h-14.2l-3.8 5.2" fill="none" stroke="#f00" stroke-width=".21"/>
<path d="M288.7 33.2l.6 .8-2.2 1.2z" fill="#f00"/>
<path d="M288.7 33.2l.6 .8-2.2 1.2zM308.5 29.1h-14.2l-5.3 4.5M68.9 157l-2 1.4" fill="none" stroke="#f00" stroke-width=".21"/>
<path d="M93.8 35.9v31.1M105.8 35.9v31.1M129.5 35.9v31.1M141.5 35.9v31.1" fill="none" stroke="#f00" stroke-width=".21"/>
<path d="M66.6 158l2.3-1-1.7 1.8z" fill="#f00"/>
<path d="M66.6 158l2.3-1-1.7 1.8zM66.9 158.4l-4.5 3.3h-14.7M262.4 154.2l-.9 2.3" fill="none" stroke="#f00" stroke-width=".21"/>
<path d="M140.5 78h34.4M140.5 66h34.4M140.5 97.1h34.4M140.5 85.1h34.4M140.5 116.3h34.4M140.5 104.3h34.4M140.5 135.4h34.4M140.5 123.4h34.4" fill="none" stroke="#f00" stroke-width=".21"/>
<path d="M262.4 154.2l-.5 2.5-.9-.3z" fill="#f00"/>
<path d="M278.6 78.3l2.3 1M261.5 156.5l-5.3 13.6h-15.1M262.4 154.2l-.5 2.5-.9-.3z" fill="none" stroke="#f00" stroke-width=".21"/>
<path d="M278.6 78.3l2.5 .5-.4 .9z" fill="#f00"/>
<path d="M278.6 78.3l2.5 .5-.4 .9zM280.9 79.3l13 5.8h15.1" fill="none" stroke="#f00" stroke-width=".21"/>
<path d="M88.7 140.4l-.9 1.8" fill="none" stroke="#f00" stroke-width=".21"/>
<path d="M88.7 140.4l-.6 2-.6-.4z" fill="#f00"/>
<path d="M93.9 133.5l-2 .4M87.8 142.2l-1.5 2.7h-7.1M88.7 140.4l-.6 2-.6-.4z" fill="none" stroke="#f00" stroke-width=".21"/>
<path d="M91.8 133.5h2.1l-1.9 .8z" fill="#f00"/>
<path d="M91.8 133.5h2.1l-1.9 .8zM91.9 133.9l-8.2 1.8h-7.1M146.8 140.3l1.2 1.6" fill="none" stroke="#f00" stroke-width=".21"/>
<path d="M146.8 140.3l1.5 1.4-.6 .4z" fill="#f00"/>
<path d="M140 66.2l-.8 1.8M146.8 140.3l1.5 1.4-.6 .4zM148 141.9l3.5 5.2h7.1" fill="none" stroke="#f00" stroke-width=".21"/>
<path d="M140 66.2l-.4 2-.7-.3z" fill="#f00"/>
<path d="M139.2 68l-1.6 3.7h-7.1M140 66.2l-.4 2-.7-.3zM91.5 233.5v1.9" fill="none" stroke="#f00" stroke-width=".21"/>
<!-- layer: Detail Boundary (ABNT) -->
<g fill="none" stroke="#0080ff" stroke-width=".21">
<path d="M116.6 219.8l-2.8 .4-3.1 .8-1.4 .6M117.6 219.8h1.8M120.4 219.8l2.8 .4 3.1 .8 1.4 .6M94.1 238.5l-.4 1.8M97.7 230.8l-1.3 2-1.4 2.9-.6 1.9M99.4 228.6l-1.2 1.4M105.9 223.2a22.6 22.6 0 0 0-5.9 4.6M108.4 221.9l-1.7 .8M128.6 221.9l1.7 .8M131.1 223.2a23.3 23.3 0 0 1 5.9 4.6M137.6 228.6l1.2 1.4M139.3 230.8l1.3 2 1.4 2.9 .6 1.9"/>
<path d="M142.9 238.5l.4 1.8M93.6 241.3a22.4 22.4 0 0 0 0 7.5M93.7 249.7l.4 1.9M94.4 252.4l.6 1.9 1.4 2.9 1.3 2M142.6 252.4l-.6 1.9-1.4 2.9-1.3 2M143.3 249.7l-.4 1.9M143.4 241.3a22.4 22.4 0 0 1 0 7.5M98.2 260l1.2 1.5M100 262.2a22.6 22.6 0 0 0 5.9 4.7M106.7 267.3l1.7 .8M109.3 268.5l1.4 .5 3.1 .8 2.8 .4M117.6 270.2h1.8"/>
<path d="M127.7 268.5l-1.4 .5-3.1 .8-2.8 .4M130.3 267.3l-1.7 .8M137 262.2a23.3 23.3 0 0 1-5.9 4.7M138.8 260l-1.2 1.5"/>
</g>
<path d="M91.5 233.5l.4 1.9h-.7z" fill="#f00"/>
<path d="M91.5 233.5l.4 1.9h-.7zM91.5 255.4v2.1" fill="none" stroke="#f00" stroke-width=".21"/>
<path d="M91.2 255.4h.7l-.4 2.1z" fill="#f00"/>
<path d="M105.3 217.1h2M89 233.5h19.8M91.5 235.4v20M89 257.5h19.8M91.2 255.4h.7l-.4 2.1z" fill="none" stroke="#f00" stroke-width=".21"/>
<path d="M105.3 217.1l2-.4v.8z" fill="#f00"/>
<path d="M105.3 217.1l2-.4v.8zM127.3 217.1h2" fill="none" stroke="#f00" stroke-width=".21"/>
<path d="M127.3 216.7l2 .4-2 .4z" fill="#f00"/>
<path d="M105.3 214.6v22.3M107.3 217.1h20M127.3 216.7l2 .4-2 .4zM129.3 214.6v22.3M127.7 234.8l-1.4 1.5" fill="none" stroke="#f00" stroke-width=".21"/>
<path d="M126 236l1.7-1.2-1.1 1.7z" fill="#f00"/>
<path d="M126 236l1.7-1.2-1.1 1.7zM126.3 236.3l-5.1 5.4h-7" fill="none" stroke="#f00" stroke-width=".21"/>
<text font-size="8.1" x="30" y="17.3">MSK-AG74-001</text>
<text font-size="7" fill="#f00" x="32.9" y="27.2">1 (UMA) UND</text>
<g font-size="5.4" fill="#f00">
<text x="83.6" y="26.9">C</text>
<text x="53.5" y="77.5">A</text>
<text x="187.6" y="77.5">A</text>
<text x="83.6" y="169.7">C</text>
</g>
<g font-size="5.4" fill="#0080ff">
<text x="232.2" y="69.3">D</text>
<text x="81.2" y="111.8">B</text>
<text x="167.7" y="196.9">E</text>
</g>
<g font-size="5.4">
<text x="270.2" y="98.6">Detalhe D</text>
<text x="274.3" y="103.6">( 1 : 1 )</text>
<text x="208.8" y="168.3">Corte C-C</text>
<text x="212.5" y="173.3">( 1 : 2 )</text>
<text x="105.5" y="196.2">Corte A-A</text>
<text x="274.7" y="192.2">Detalhe E</text>
<text x="278.6" y="197.2">( 1 : 1 )</text>
<text x="110" y="201.2">( 1 : 2 )</text>
<text x="259.3" y="242">Denominação</text>
<text x="313.9" y="241.8">Qtd</text>
<text x="335.9" y="241.8">Material</text>
<text x="378.4" y="242">Dimensões</text>
<text x="300.9" y="248.5">LISTA DE MATERIAL</text>
<text x="107.1" y="280.4">Detalhe B</text>
<text x="111.3" y="285.4">( 1 : 1 )</text>
</g>
<g font-size="3.9">
<text x="279.4" y="27.7">13</text>
<text x="297" y="28.8">1 x 45°</text>
<text x="68.9" y="35.7" transform="rotate(-90 68.9 35.7)">0</text>
<text x="88.4" y="35.7" transform="rotate(-90 88.4 35.7)">39,5</text>
<text x="94.8" y="35.7" transform="rotate(-90 94.8 35.7)">52,3</text>
<text x="106.8" y="35.7" transform="rotate(-90 106.8 35.7)">76,3</text>
<text x="113.4" y="35.7" transform="rotate(-90 113.4 35.7)">89,5</text>
<text x="123.9" y="35.7" transform="rotate(-90 123.9 35.7)">110,5</text>
<text x="130.5" y="35.7" transform="rotate(-90 130.5 35.7)">123,7</text>
<text x="142.5" y="35.7" transform="rotate(-90 142.5 35.7)">147,7</text>
<text x="148.9" y="35.7" transform="rotate(-90 148.9 35.7)">160,5</text>
<text x="168.9" y="35.7" transform="rotate(-90 168.9 35.7)">200</text>
<text x="175.2" y="44.5">230</text>
<text x="175.2" y="62">195</text>
<text x="130.7" y="71.1">R5</text>
<text x="175.2" y="67">184,45</text>
<text x="293.3" y="70.8">4 x 45°</text>
<text x="175.2" y="79">160,45</text>
<text x="175.2" y="86.1">146,15</text>
<text x="276.1" y="90">7</text>
<text x="296.7" y="84.7">4 x 45°</text>
<text x="175.2" y="98.1">122,15</text>
<text x="175.2" y="105.3">107,85</text>
<text x="175.2" y="117.3">83,85</text>
<text x="175.2" y="124.4">69,55</text>
<text x="76.9" y="135.1">R5</text>
<text x="175.2" y="136.4">45,55</text>
<text x="175.2" y="142">35</text>
<text x="320.1" y="143.2">1 x 45°</text>
<text x="79.5" y="144.3">R5</text>
<text x="154.2" y="146.6">R5</text>
<text x="47.7" y="161.4">5 x 45°</text>
<text x="175.2" y="159.5">0</text>
<text x="247.9" y="160.7" transform="rotate(-90 247.9 160.7)">7</text>
<text x="321.5" y="158.4" transform="rotate(-90 321.5 158.4)">13</text>
<text x="241.1" y="169.8">4 x 45°</text>
<text x="245.1" y="177.3">4 x 45°</text>
<text x="115.2" y="216.5">24</text>
<text x="356.8" y="221.8">PERSPECTIVA ISOMÉTRICA</text>
<text x="373.1" y="226.8">( 1 : 3 )</text>
<text x="240.6" y="235.3">Máscara Socket - TQFP100(14x14)-AG74</text>
<text x="317.3" y="235.2">1</text>
<text x="334.5" y="235.3">Alumínio 1060</text>
<text x="378.7" y="235.2">200 x 230 x 13</text>
<text x="114.4" y="241.1">R5</text>
<text x="91" y="247.6" transform="rotate(-90 91 247.6)">24</text>
</g>
<text font-size="3.9" fill="#00f" x="385.4" y="268.8">DELTASOLLUTIONS</text>
<g font-size="2.8">
<text x="252.8" y="253.5">Nome</text>
<text x="286.8" y="253.5">Data</text>
<text x="303.8" y="253.6">Cliente:</text>
<text x="318.1" y="253.5">LIVOLTEK</text>
<text x="235.8" y="263.6">Revisado</text>
<text x="235.8" y="258.3">Projetado</text>
<text x="252.8" y="258.5">WANDREW SARAIVA</text>
<text x="286.8" y="258.4">22/08/2025</text>
<text x="303.8" y="263.4">Código:</text>
<text x="303.8" y="258.3">Projeto:</text>
<text x="318.1" y="263.5">MSK-AG74-001</text>
<text x="318.1" y="258.5">JIG MAQ GRAVAÇÃO IC</text>
<text x="235.8" y="268.3">Aprovado</text>
<text x="303.8" y="268.3">Descrição:Máscara Socket - TQFP100(14x14)-AG74</text>
<text x="303.8" y="273.6">Revisão:</text>
<text x="378.8" y="273.5">Escala:</text>
<text x="396.3" y="273.5">Tamanho:</text>
<text x="303.8" y="278.6">Material:</text>
<text x="318.1" y="278.5">Alumínio 1060, 200 x 230 x 13</text>
<text x="384.4" y="278.5">1 : 2</text>
<text x="402.8" y="278.5">A3</text>
<text x="303.8" y="283.5">Peso:</text>
<text x="318.1" y="283.3">1,202 kg</text>
<text x="396.3" y="283.5">Folha:</text>
<text x="401.7" y="288.4">1 / 1</text>
</g>
<g font-size="2.1">
<text x="238.3" y="273.3">Tolerância Linear Permitida</text>
<text x="271.4" y="273.1">Tolerância Angular Permitida</text>
<text x="236.9" y="278.3">1~50</text>
<text x="244.2" y="278.3">51~100</text>
<text x="252.1" y="278.3">101~250</text>
<text x="260.5" y="278.3">251~1000</text>
<text x="270.5" y="278.3">0~45°</text>
<text x="278.4" y="278.3">45~90°</text>
<text x="286.3" y="278.3">90~135°</text>
<text x="294.7" y="278.3">135~180°</text>
<text x="235.6" y="287.1">Dimensões em milímetros.</text>
<text x="236.6" y="283.2">±0,05</text>
<text x="245.2" y="283.2">±0,10</text>
<text x="253.7" y="283.2">±0,25</text>
<text x="262.7" y="283.2">±0,5</text>
<text x="270.2" y="283.2">±0,50°</text>
<text x="278.7" y="283.2">±1,00°</text>
<text x="287.2" y="283.2">±1,50°</text>
<text x="295.7" y="283.2">±2,00°</text>
<text x="303.6" y="287.1">Este desenho é propriedade da DELTA SOLLUTIONS. A reprodução, uso ou</text>
<text x="235.6" y="289.2">Chanfros não especificados 0,5x45°.</text>
<text x="303" y="289.2">divulgação a terceiros não deve ser feita sem prévia autorização.</text>
</g>
</svg>
